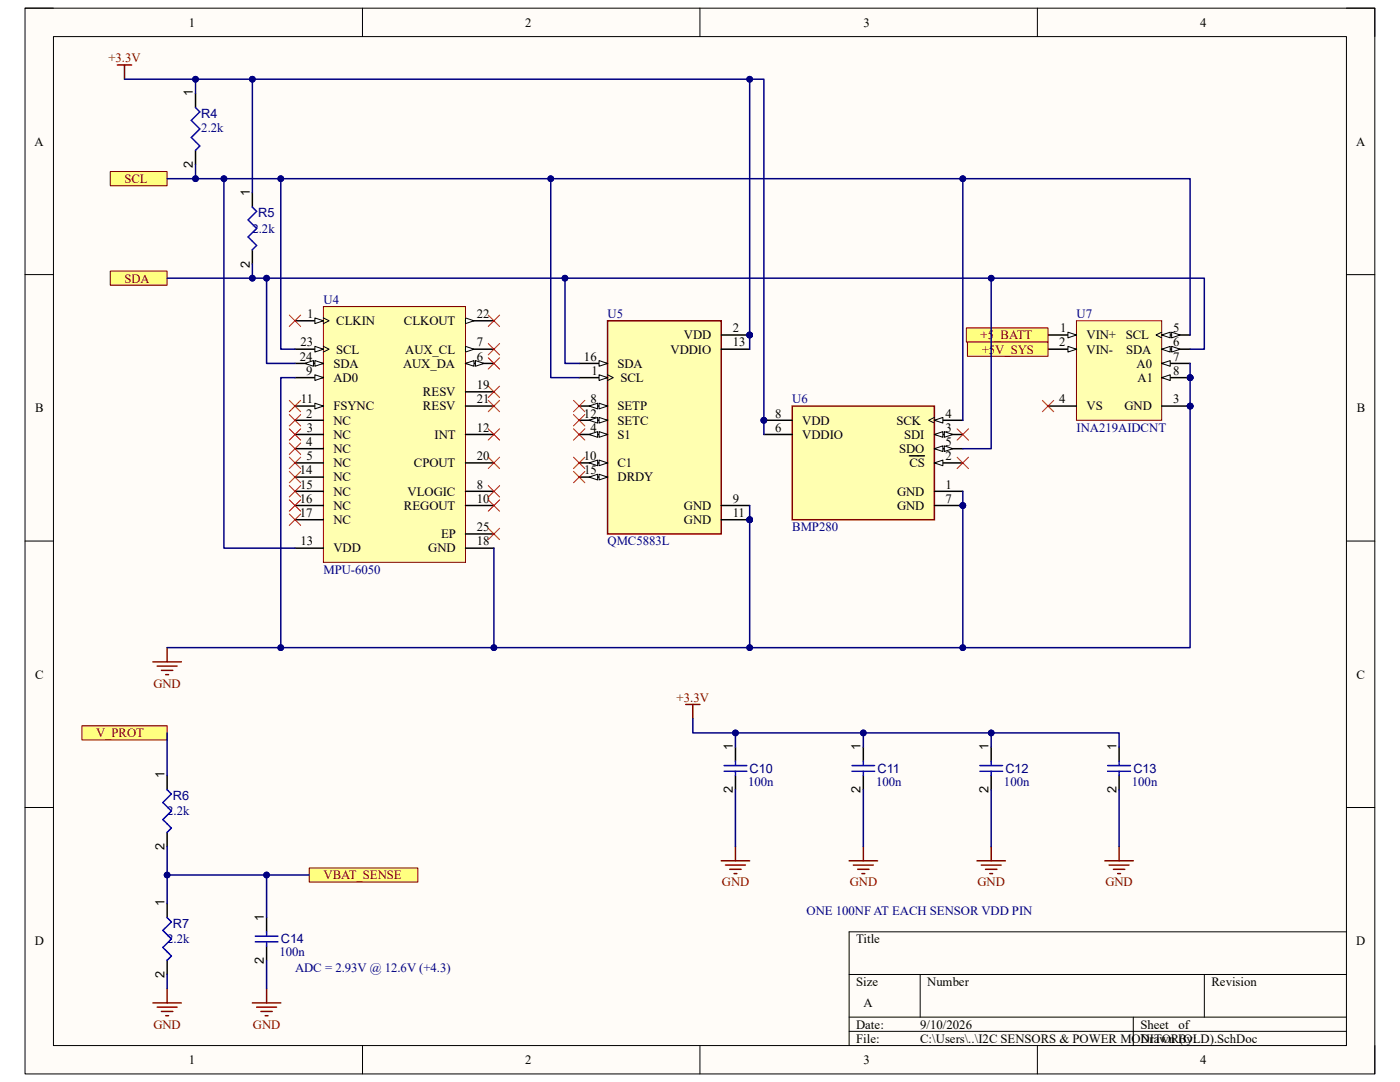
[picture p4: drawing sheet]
<svg xmlns="http://www.w3.org/2000/svg" width="279mm" height="216mm" viewBox="0 0 279 216" stroke-linecap="round" stroke-linejoin="round" font-family="sans-serif">
<path d="M5 1.6h269.4v212.7h-269.4z" fill-rule="evenodd" fill="#fffcf8"/>
<path d="M5 1.6h269.4v212.7h-269.4z" fill="none" stroke="#000" stroke-width=".2"/>
<path d="M10.7 7.3h258v201.3h-258z" fill-rule="evenodd" fill="#fffcf8"/>
<g fill="none" stroke="#000" stroke-width=".2">
<path d="M5 1.6h5.7M10.7 7.3h258v201.3h-258zM72.3 1.6v5.7M139.7 1.6v5.7M207 1.6v5.7M268.7 1.6h5.7v5.7M5 54.8h5.7M268.7 54.8h5.7M5 108h5.7M268.7 108h5.7M5 161.1h5.7M268.7 161.1h5.7"/>
<path d="M169.5 194.4h99.2M183.6 194.4v8.6M240.3 194.4v8.6M268.7 185.9h-99.2v22.7M72.3 208.6v5.7M139.7 208.6v5.7M169.5 203h99.2M169.5 205.8h99.2M207 208.6v5.7M226.2 203v5.6M274.4 208.6v5.7"/>
</g>
<path d="M64.5 61.2h28.4v51h-28.4z" fill-rule="evenodd" fill="#ffffb0"/>
<path d="M64.5 61.2h28.4v51h-28.4z" fill="none" stroke="#800000" stroke-width=".2"/>
<path d="M58.9 64h5.6" fill="none" stroke="#000" stroke-width=".3"/>
<path d="M62.8 63.4l1.7 .6-1.7 .6z" fill="#f8fcff"/>
<path d="M62.8 63.4l1.7 .6-1.7 .6zM64.5 63.4l1.2 .6-1.2 .6" fill="none" stroke="#000" stroke-width=".2"/>
<path d="M92.9 72.5h5.7M58.9 83.9h5.6M58.9 86.7h5.6M58.9 89.5h5.6M58.9 92.4h5.6" fill="none" stroke="#000" stroke-width=".3"/>
<path d="M92.9 72.5l1.7-.5v1.1z" fill="#f8fcff"/>
<path d="M92.9 72.5l1.7-.5v1.1z" fill="none" stroke="#000" stroke-width=".2"/>
<path d="M94.9 72l1.7 .5-1.7 .6z" fill="#f8fcff"/>
<path d="M94.9 72l1.7 .5-1.7 .6z" fill="none" stroke="#000" stroke-width=".2"/>
<path d="M92.9 69.7h5.7" fill="none" stroke="#000" stroke-width=".3"/>
<path d="M92.9 69.1l1.7 .6-1.7 .5z" fill="#f8fcff"/>
<path d="M92.9 69.1l1.7 .6-1.7 .5z" fill="none" stroke="#000" stroke-width=".2"/>
<path d="M58.9 75.4h5.6M92.9 98h5.7" fill="none" stroke="#000" stroke-width=".3"/>
<path d="M62.8 74.8l1.7 .6-1.7 .5z" fill="#f8fcff"/>
<path d="M62.8 74.8l1.7 .6-1.7 .5z" fill="none" stroke="#000" stroke-width=".2"/>
<path d="M58.9 81h5.6M92.9 100.9h5.7" fill="none" stroke="#000" stroke-width=".3"/>
<path d="M62.8 80.5l1.7 .5-1.7 .6z" fill="#f8fcff"/>
<path d="M62.8 80.5l1.7 .5-1.7 .6z" fill="none" stroke="#000" stroke-width=".2"/>
<path d="M92.9 78.2h5.7M92.9 64h5.7M58.9 95.2h5.6M58.9 98h5.6M92.9 86.7h5.7M92.9 92.4h5.7M92.9 81h5.7M58.9 109.4h5.6M58.9 100.9h5.6M58.9 103.7h5.6M92.9 109.4h5.7" fill="none" stroke="#000" stroke-width=".3"/>
<path d="M92.9 63.4l1.7 .6-1.7 .6z" fill="#f8fcff"/>
<path d="M92.9 63.4l1.7 .6-1.7 .6z" fill="none" stroke="#000" stroke-width=".2"/>
<path d="M58.9 69.7h5.6" fill="none" stroke="#000" stroke-width=".3"/>
<path d="M62.8 69.1l1.7 .6-1.7 .5z" fill="#f8fcff"/>
<path d="M62.8 69.1l1.7 .6-1.7 .5zM64.5 69.1l1.2 .6-1.2 .5" fill="none" stroke="#000" stroke-width=".2"/>
<path d="M58.9 72.5h5.6" fill="none" stroke="#000" stroke-width=".3"/>
<path d="M62.8 71.9l1.7 .6-1.7 .6z" fill="#f8fcff"/>
<path d="M62.8 71.9l1.7 .6-1.7 .6z" fill="none" stroke="#000" stroke-width=".2"/>
<path d="M60.9 72.5l1.7-.6v1.2z" fill="#f8fcff"/>
<path d="M60.9 72.5l1.7-.6v1.2z" fill="none" stroke="#000" stroke-width=".2"/>
<path d="M92.9 106.5h5.7" fill="none" stroke="#000" stroke-width=".3"/>
<circle cx="149.6" cy="66.8" r=".57" fill="#000080"/>
<circle cx="149.6" cy="66.8" r=".57" fill="none" stroke="#000080" stroke-width=".2"/>
<circle cx="149.6" cy="103.7" r=".57" fill="#000080"/>
<circle cx="149.6" cy="103.7" r=".57" fill="none" stroke="#000080" stroke-width=".2"/>
<path d="M121.3 64h22.6v42.5h-22.6z" fill-rule="evenodd" fill="#ffffb0"/>
<path d="M121.3 64h22.6v42.5h-22.6z" fill="none" stroke="#800000" stroke-width=".3"/>
<path d="M115.6 72.5h5.7" fill="none" stroke="#000" stroke-width=".3"/>
<path d="M119.6 72l1.7 .5-1.7 .6z" fill="#f8fcff"/>
<path d="M119.6 72l1.7 .5-1.7 .6z" fill="none" stroke="#000" stroke-width=".2"/>
<path d="M115.6 75.4h5.7" fill="none" stroke="#000" stroke-width=".3"/>
<path d="M119.6 74.8l1.7 .6-1.7 .5z" fill="#f8fcff"/>
<path d="M119.6 74.8l1.7 .6-1.7 .5zM121.3 74.8l1.1 .6-1.1 .5" fill="none" stroke="#000" stroke-width=".2"/>
<path d="M115.6 81h5.7" fill="none" stroke="#000" stroke-width=".3"/>
<path d="M119.6 80.5l1.7 .5-1.7 .6z" fill="#f8fcff"/>
<path d="M119.6 80.5l1.7 .5-1.7 .6z" fill="none" stroke="#000" stroke-width=".2"/>
<path d="M117.6 81l1.7-.5v1.1z" fill="#f8fcff"/>
<path d="M117.6 81l1.7-.5v1.1z" fill="none" stroke="#000" stroke-width=".2"/>
<path d="M115.6 83.9h5.7" fill="none" stroke="#000" stroke-width=".3"/>
<path d="M119.6 83.3l1.7 .6-1.7 .5z" fill="#f8fcff"/>
<path d="M119.6 83.3l1.7 .6-1.7 .5z" fill="none" stroke="#000" stroke-width=".2"/>
<path d="M117.6 83.9l1.7-.6v1.1z" fill="#f8fcff"/>
<path d="M117.6 83.9l1.7-.6v1.1z" fill="none" stroke="#000" stroke-width=".2"/>
<path d="M115.6 86.7h5.7" fill="none" stroke="#000" stroke-width=".3"/>
<path d="M119.6 86.1l1.7 .6-1.7 .6z" fill="#f8fcff"/>
<path d="M119.6 86.1l1.7 .6-1.7 .6z" fill="none" stroke="#000" stroke-width=".2"/>
<path d="M117.6 86.7l1.7-.6v1.2z" fill="#f8fcff"/>
<path d="M117.6 86.7l1.7-.6v1.2z" fill="none" stroke="#000" stroke-width=".2"/>
<path d="M115.6 92.4h5.7" fill="none" stroke="#000" stroke-width=".3"/>
<path d="M119.6 91.8l1.7 .6-1.7 .5z" fill="#f8fcff"/>
<path d="M119.6 91.8l1.7 .6-1.7 .5z" fill="none" stroke="#000" stroke-width=".2"/>
<path d="M117.6 92.4l1.7-.6v1.1z" fill="#f8fcff"/>
<path d="M117.6 92.4l1.7-.6v1.1z" fill="none" stroke="#000" stroke-width=".2"/>
<path d="M115.6 95.2h5.7" fill="none" stroke="#000" stroke-width=".3"/>
<path d="M119.6 94.6l1.7 .6-1.7 .6z" fill="#f8fcff"/>
<path d="M119.6 94.6l1.7 .6-1.7 .6z" fill="none" stroke="#000" stroke-width=".2"/>
<path d="M117.6 95.2l1.7-.6v1.2z" fill="#f8fcff"/>
<path d="M117.6 95.2l1.7-.6v1.2z" fill="none" stroke="#000" stroke-width=".2"/>
<path d="M143.9 66.8h5.7" fill="none" stroke="#000" stroke-width=".3"/>
<circle cx="149.6" cy="66.8" r=".57" fill="#000080"/>
<circle cx="149.6" cy="66.8" r=".57" fill="none" stroke="#000080" stroke-width=".2"/>
<path d="M143.9 69.7h5.7M143.9 100.9h5.7M143.9 103.7h5.7" fill="none" stroke="#000" stroke-width=".3"/>
<circle cx="149.6" cy="103.7" r=".57" fill="#000080"/>
<circle cx="149.6" cy="103.7" r=".57" fill="none" stroke="#000080" stroke-width=".2"/>
<circle cx="237.5" cy="81" r=".57" fill="#000080"/>
<circle cx="237.5" cy="81" r=".57" fill="none" stroke="#000080" stroke-width=".2"/>
<circle cx="237.5" cy="75.4" r=".57" fill="#000080"/>
<circle cx="237.5" cy="75.4" r=".57" fill="none" stroke="#000080" stroke-width=".2"/>
<path d="M214.8 64h17v19.9h-17z" fill-rule="evenodd" fill="#ffffb0"/>
<path d="M214.8 64h17v19.9h-17z" fill="none" stroke="#800000" stroke-width=".2"/>
<path d="M209.2 66.8h5.6" fill="none" stroke="#000" stroke-width=".3"/>
<path d="M213.1 66.3l1.7 .5-1.7 .6z" fill="#f8fcff"/>
<path d="M213.1 66.3l1.7 .5-1.7 .6z" fill="none" stroke="#000" stroke-width=".2"/>
<path d="M209.2 69.7h5.6" fill="none" stroke="#000" stroke-width=".3"/>
<path d="M213.1 69.1l1.7 .6-1.7 .6z" fill="#f8fcff"/>
<path d="M213.1 69.1l1.7 .6-1.7 .6z" fill="none" stroke="#000" stroke-width=".2"/>
<path d="M231.8 81h5.7" fill="none" stroke="#000" stroke-width=".3"/>
<circle cx="237.5" cy="81" r=".57" fill="#000080"/>
<circle cx="237.5" cy="81" r=".57" fill="none" stroke="#000080" stroke-width=".2"/>
<path d="M231.8 66.8h5.7M209.2 81h5.6" fill="none" stroke="#000" stroke-width=".3"/>
<path d="M231.8 66.8l1.7-.5v1.1z" fill="#f8fcff"/>
<path d="M231.8 66.8l1.7-.5v1.1z" fill="none" stroke="#000" stroke-width=".2"/>
<path d="M233.8 66.3l1.7 .5-1.7 .6z" fill="#f8fcff"/>
<path d="M231.8 66.3l-1.1 .5 1.1 .6M233.8 66.3l1.7 .5-1.7 .6z" fill="none" stroke="#000" stroke-width=".2"/>
<path d="M231.8 69.7h5.7" fill="none" stroke="#000" stroke-width=".3"/>
<path d="M231.8 69.7l1.7-.6v1.2z" fill="#f8fcff"/>
<path d="M231.8 69.7l1.7-.6v1.2z" fill="none" stroke="#000" stroke-width=".2"/>
<path d="M233.8 69.1l1.7 .6-1.7 .6z" fill="#f8fcff"/>
<path d="M233.8 69.1l1.7 .6-1.7 .6z" fill="none" stroke="#000" stroke-width=".2"/>
<path d="M231.8 72.5h5.7" fill="none" stroke="#000" stroke-width=".3"/>
<path d="M231.8 72.5l1.7-.5v1.1z" fill="#f8fcff"/>
<path d="M231.8 72.5l1.7-.5v1.1z" fill="none" stroke="#000" stroke-width=".2"/>
<path d="M231.8 75.4h5.7" fill="none" stroke="#000" stroke-width=".3"/>
<path d="M231.8 75.4l1.7-.6v1.1z" fill="#f8fcff"/>
<path d="M231.8 75.4l1.7-.6v1.1z" fill="none" stroke="#000" stroke-width=".2"/>
<circle cx="237.5" cy="75.4" r=".57" fill="#000080"/>
<circle cx="237.5" cy="75.4" r=".57" fill="none" stroke="#000080" stroke-width=".2"/>
<path d="M22 34.2h11.4v2.9h-11.4z" fill-rule="evenodd" fill="#ffff80"/>
<path d="M22 34.2h11.4v2.9h-11.4z" fill="none" stroke="#800000" stroke-width=".2"/>
<path d="M22 54.1h11.4v2.8h-11.4z" fill-rule="evenodd" fill="#ffff80"/>
<path d="M22 54.1h11.4v2.8h-11.4z" fill="none" stroke="#800000" stroke-width=".2"/>
<path d="M23.4 13h2.9M24.8 13v2.8M30.5 132.1h5.7M31.4 132.9h3.9M32.2 133.8h2.3M33.1 134.6h.5M33.4 129.2v2.9" fill="none" stroke="#800000" stroke-width=".3"/>
<path d="M39 18.6v2.9M39 30v2.8M50.4 38.5v2.8M50.4 49.8v2.9" fill="none" stroke="#000" stroke-width=".3"/>
<path d="M39 21.5l.9 .8-1.7 1.7 1.7 1.7-1.7 1.7 1.7 1.7-.9 .9M50.4 41.3l.8 .9-1.7 1.7 1.7 1.7-1.7 1.7 1.7 1.7-.8 .8" fill="none" stroke="#00f" stroke-width=".3"/>
<g fill="none" stroke="#f00" stroke-width=".2">
<path d="M57.7 62.9l2.3 2.2M57.7 79.9l2.3 2.3M60 62.9l-2.3 2.2M60 79.9l-2.3 2.3M97.4 62.9l2.3 2.2M97.4 79.9l2.3 2.3M97.4 77.1l2.3 2.2M97.4 71.4l2.3 2.2M97.4 68.5l2.3 2.3M99.7 62.9l-2.3 2.2M99.7 79.9l-2.3 2.3M99.7 77.1l-2.3 2.2"/>
<path d="M99.7 71.4l-2.3 2.2M99.7 68.5l-2.3 2.3M57.7 82.7l2.3 2.3M57.7 85.6l2.3 2.2M57.7 88.4l2.3 2.3M57.7 91.2l2.3 2.3M57.7 94.1l2.3 2.2M57.7 96.9l2.3 2.3M57.7 99.7l2.3 2.3M60 82.7l-2.3 2.3M60 85.6l-2.3 2.2M60 88.4l-2.3 2.3"/>
<path d="M60 91.2l-2.3 2.3M60 94.1l-2.3 2.2M60 96.9l-2.3 2.3M60 99.7l-2.3 2.3M97.4 99.7l2.3 2.3M97.4 96.9l2.3 2.3M97.4 91.2l2.3 2.3M97.4 85.6l2.3 2.2M99.7 99.7l-2.3 2.3M99.7 96.9l-2.3 2.3M99.7 91.2l-2.3 2.3M99.7 85.6l-2.3 2.2"/>
<path d="M57.7 102.6l2.3 2.2M60 102.6l-2.3 2.2M97.4 105.4l2.3 2.3M99.7 105.4l-2.3 2.3"/>
</g>
<path d="M192.9 65.4h16.3v2.9h-16.3z" fill-rule="evenodd" fill="#ffff80"/>
<path d="M192.9 65.4h16.3v2.9h-16.3z" fill="none" stroke="#800000" stroke-width=".2"/>
<path d="M193.1 68.3h16.1v2.8h-16.1z" fill-rule="evenodd" fill="#ffff80"/>
<path d="M193.1 68.3h16.1v2.8h-16.1z" fill="none" stroke="#800000" stroke-width=".2"/>
<g fill="none" stroke="#800000" stroke-width=".3">
<path d="M136.8 140.6h2.9M138.3 140.6v2.8M143.9 171.8h5.7M144.8 172.6h4M145.6 173.5h2.3M146.5 174.3h.6M146.8 168.9v2.9M169.5 171.8h5.6M170.3 172.6h4M171.2 173.5h2.2M172 174.3h.6M172.3 168.9v2.9"/>
<path d="M195 171.8h5.6M195.8 172.6h4M196.7 173.5h2.3M197.5 174.3h.6M197.8 168.9v2.9M220.5 171.8h5.7M221.4 172.6h3.9M222.2 173.5h2.3M223.1 174.3h.5M223.3 168.9v2.9"/>
</g>
<g fill="none" stroke="#000" stroke-width=".3">
<path d="M33.4 154.7v2.9M146.8 149.1v2.8M146.8 154.7v2.9M172.3 149.1v2.8M172.3 154.7v2.9M197.8 149.1v2.8M197.8 154.7v2.9M223.3 149.1v2.8M223.3 154.7v2.9M33.4 166.1v2.8M33.4 180.3v2.8M33.4 191.6v2.8"/>
<path d="M53.2 183.1v2.8M53.2 188.8v2.8"/>
</g>
<g fill="none" stroke="#00f" stroke-width=".3">
<path d="M33.4 157.6l.8 .8-1.7 1.7 1.7 1.7-1.7 1.7 1.7 1.7-.8 .9M144.5 153.9h4.5M144.5 152.8h4.5M146.8 151.9v.9M146.8 153.9v.8M170 153.9h4.6M170 152.8h4.6M172.3 151.9v.9M172.3 153.9v.8M195.5 153.9h4.6M195.5 152.8h4.6M197.8 151.9v.9"/>
<path d="M197.8 153.9v.8M221.1 153.9h4.5M221.1 152.8h4.5M223.3 151.9v.9M223.3 153.9v.8M33.4 183.1l.8 .9-1.7 1.7 1.7 1.7-1.7 1.7 1.7 1.7-.8 .8M50.9 187.9h4.6M50.9 186.8h4.6M53.2 185.9v.9M53.2 187.9v.9"/>
</g>
<path d="M16.3 144.8h17.1v2.9h-17.1z" fill-rule="evenodd" fill="#ffff80"/>
<path d="M16.3 144.8h17.1v2.9h-17.1z" fill="none" stroke="#800000" stroke-width=".2"/>
<path d="M33.4 197.3v2.8M53.2 197.3v2.8M30.5 200.1h5.7M31.4 201h3.9M32.2 201.8h2.3M33.1 202.7h.5M50.4 200.1h5.6M51.2 201h4M52.1 201.8h2.2M52.9 202.7h.6" fill="none" stroke="#800000" stroke-width=".3"/>
<path d="M61.7 173.2h21.7v2.8h-21.7z" fill-rule="evenodd" fill="#ffff80"/>
<path d="M61.7 173.2h21.7v2.8h-21.7z" fill="none" stroke="#800000" stroke-width=".2"/>
<path d="M114.4 79.9l2.3 2.3M116.7 79.9l-2.3 2.3M114.4 82.7l2.3 2.3M114.4 85.6l2.3 2.2M114.4 91.2l2.3 2.3M114.4 94.1l2.3 2.2M116.7 82.7l-2.3 2.3M116.7 85.6l-2.3 2.2M116.7 91.2l-2.3 2.3M116.7 94.1l-2.3 2.2" fill="none" stroke="#f00" stroke-width=".2"/>
<circle cx="152.4" cy="83.9" r=".57" fill="#000080"/>
<circle cx="152.4" cy="83.9" r=".57" fill="none" stroke="#000080" stroke-width=".2"/>
<circle cx="192.1" cy="100.9" r=".57" fill="#000080"/>
<circle cx="192.1" cy="100.9" r=".57" fill="none" stroke="#000080" stroke-width=".2"/>
<path d="M158.1 81h28.4v22.7h-28.4z" fill-rule="evenodd" fill="#ffffb0"/>
<path d="M158.1 81h28.4v22.7h-28.4z" fill="none" stroke="#800000" stroke-width=".3"/>
<path d="M152.4 83.9h5.7" fill="none" stroke="#000" stroke-width=".3"/>
<circle cx="152.4" cy="83.9" r=".57" fill="#000080"/>
<circle cx="152.4" cy="83.9" r=".57" fill="none" stroke="#000080" stroke-width=".2"/>
<path d="M152.4 86.7h5.7M186.5 92.4h5.7" fill="none" stroke="#000" stroke-width=".3"/>
<path d="M186.5 92.4l1.7-.6v1.1z" fill="#f8fcff"/>
<path d="M186.5 92.4l1.7-.6v1.1z" fill="none" stroke="#000" stroke-width=".2"/>
<path d="M181.5 91h3M186.5 83.9h5.7" fill="none" stroke="#000" stroke-width=".3"/>
<path d="M186.5 83.9l1.7-.6v1.1z" fill="#f8fcff"/>
<path d="M186.5 83.9l1.7-.6v1.1zM186.5 83.3l-1.2 .6 1.2 .5" fill="none" stroke="#000" stroke-width=".2"/>
<path d="M186.5 86.7h5.7" fill="none" stroke="#000" stroke-width=".3"/>
<path d="M186.5 86.7l1.7-.6v1.2z" fill="#f8fcff"/>
<path d="M186.5 86.7l1.7-.6v1.2z" fill="none" stroke="#000" stroke-width=".2"/>
<path d="M188.5 86.1l1.7 .6-1.7 .6z" fill="#f8fcff"/>
<path d="M188.5 86.1l1.7 .6-1.7 .6z" fill="none" stroke="#000" stroke-width=".2"/>
<path d="M186.5 89.5h5.7" fill="none" stroke="#000" stroke-width=".3"/>
<path d="M186.5 89.5l1.7-.5v1.1z" fill="#f8fcff"/>
<path d="M186.5 89.5l1.7-.5v1.1z" fill="none" stroke="#000" stroke-width=".2"/>
<path d="M188.5 89l1.7 .5-1.7 .6z" fill="#f8fcff"/>
<path d="M188.5 89l1.7 .5-1.7 .6z" fill="none" stroke="#000" stroke-width=".2"/>
<path d="M186.5 98h5.7M186.5 100.9h5.7" fill="none" stroke="#000" stroke-width=".3"/>
<circle cx="192.1" cy="100.9" r=".57" fill="#000080"/>
<circle cx="192.1" cy="100.9" r=".57" fill="none" stroke="#000080" stroke-width=".2"/>
<path d="M39 15.8v2.8" fill="none" stroke="#000080" stroke-width=".3"/>
<circle cx="39" cy="15.8" r=".57" fill="#000080"/>
<circle cx="39" cy="15.8" r=".57" fill="none" stroke="#000080" stroke-width=".2"/>
<path d="M50.4 15.8v22.7" fill="none" stroke="#000080" stroke-width=".3"/>
<circle cx="50.4" cy="15.8" r=".57" fill="#000080"/>
<circle cx="50.4" cy="15.8" r=".57" fill="none" stroke="#000080" stroke-width=".2"/>
<path d="M39 32.8v2.9" fill="none" stroke="#000080" stroke-width=".3"/>
<circle cx="39" cy="35.7" r=".57" fill="#000080"/>
<circle cx="39" cy="35.7" r=".57" fill="none" stroke="#000080" stroke-width=".2"/>
<path d="M50.4 52.7v2.8" fill="none" stroke="#000080" stroke-width=".3"/>
<circle cx="50.4" cy="55.5" r=".57" fill="#000080"/>
<circle cx="50.4" cy="55.5" r=".57" fill="none" stroke="#000080" stroke-width=".2"/>
<path d="M56 35.7v34h2.9" fill="none" stroke="#000080" stroke-width=".3"/>
<circle cx="56" cy="35.7" r=".57" fill="#000080"/>
<circle cx="56" cy="35.7" r=".57" fill="none" stroke="#000080" stroke-width=".2"/>
<path d="M53.2 55.5v17h5.7" fill="none" stroke="#000080" stroke-width=".3"/>
<circle cx="53.2" cy="55.5" r=".57" fill="#000080"/>
<circle cx="53.2" cy="55.5" r=".57" fill="none" stroke="#000080" stroke-width=".2"/>
<path d="M44.7 35.7v73.7h14.2" fill="none" stroke="#000080" stroke-width=".3"/>
<circle cx="44.7" cy="35.7" r=".57" fill="#000080"/>
<circle cx="44.7" cy="35.7" r=".57" fill="none" stroke="#000080" stroke-width=".2"/>
<path d="M98.6 109.4v19.8h-65.2" fill="none" stroke="#000080" stroke-width=".3"/>
<circle cx="56" cy="129.2" r=".57" fill="#000080"/>
<circle cx="56" cy="129.2" r=".57" fill="none" stroke="#000080" stroke-width=".2"/>
<circle cx="98.6" cy="129.2" r=".57" fill="#000080"/>
<circle cx="98.6" cy="129.2" r=".57" fill="none" stroke="#000080" stroke-width=".2"/>
<path d="M58.9 75.4h-2.9v53.8" fill="none" stroke="#000080" stroke-width=".3"/>
<circle cx="56" cy="129.2" r=".57" fill="#000080"/>
<circle cx="56" cy="129.2" r=".57" fill="none" stroke="#000080" stroke-width=".2"/>
<path d="M149.6 100.9v2.8" fill="none" stroke="#000080" stroke-width=".3"/>
<circle cx="149.6" cy="103.7" r=".57" fill="#000080"/>
<circle cx="149.6" cy="103.7" r=".57" fill="none" stroke="#000080" stroke-width=".2"/>
<path d="M149.6 103.7v25.5h-51" fill="none" stroke="#000080" stroke-width=".3"/>
<circle cx="149.6" cy="103.7" r=".57" fill="#000080"/>
<circle cx="149.6" cy="103.7" r=".57" fill="none" stroke="#000080" stroke-width=".2"/>
<circle cx="149.6" cy="129.2" r=".57" fill="#000080"/>
<circle cx="149.6" cy="129.2" r=".57" fill="none" stroke="#000080" stroke-width=".2"/>
<circle cx="98.6" cy="129.2" r=".57" fill="#000080"/>
<circle cx="98.6" cy="129.2" r=".57" fill="none" stroke="#000080" stroke-width=".2"/>
<path d="M33.4 35.7h204.1v31.1" fill="none" stroke="#000080" stroke-width=".3"/>
<circle cx="39" cy="35.7" r=".57" fill="#000080"/>
<circle cx="39" cy="35.7" r=".57" fill="none" stroke="#000080" stroke-width=".2"/>
<circle cx="44.7" cy="35.7" r=".57" fill="#000080"/>
<circle cx="44.7" cy="35.7" r=".57" fill="none" stroke="#000080" stroke-width=".2"/>
<circle cx="56" cy="35.7" r=".57" fill="#000080"/>
<circle cx="56" cy="35.7" r=".57" fill="none" stroke="#000080" stroke-width=".2"/>
<circle cx="109.9" cy="35.7" r=".57" fill="#000080"/>
<circle cx="109.9" cy="35.7" r=".57" fill="none" stroke="#000080" stroke-width=".2"/>
<circle cx="192.1" cy="35.7" r=".57" fill="#000080"/>
<circle cx="192.1" cy="35.7" r=".57" fill="none" stroke="#000080" stroke-width=".2"/>
<path d="M33.4 55.5h206.9v14.2h-2.8" fill="none" stroke="#000080" stroke-width=".3"/>
<circle cx="50.4" cy="55.5" r=".57" fill="#000080"/>
<circle cx="50.4" cy="55.5" r=".57" fill="none" stroke="#000080" stroke-width=".2"/>
<circle cx="53.2" cy="55.5" r=".57" fill="#000080"/>
<circle cx="53.2" cy="55.5" r=".57" fill="none" stroke="#000080" stroke-width=".2"/>
<circle cx="112.7" cy="55.5" r=".57" fill="#000080"/>
<circle cx="112.7" cy="55.5" r=".57" fill="none" stroke="#000080" stroke-width=".2"/>
<circle cx="197.8" cy="55.5" r=".57" fill="#000080"/>
<circle cx="197.8" cy="55.5" r=".57" fill="none" stroke="#000080" stroke-width=".2"/>
<path d="M149.6 15.8v51" fill="none" stroke="#000080" stroke-width=".3"/>
<circle cx="149.6" cy="66.8" r=".57" fill="#000080"/>
<circle cx="149.6" cy="66.8" r=".57" fill="none" stroke="#000080" stroke-width=".2"/>
<circle cx="149.6" cy="15.8" r=".57" fill="#000080"/>
<circle cx="149.6" cy="15.8" r=".57" fill="none" stroke="#000080" stroke-width=".2"/>
<path d="M112.7 55.5v17h2.9" fill="none" stroke="#000080" stroke-width=".3"/>
<circle cx="112.7" cy="55.5" r=".57" fill="#000080"/>
<circle cx="112.7" cy="55.5" r=".57" fill="none" stroke="#000080" stroke-width=".2"/>
<path d="M109.9 35.7v39.7h5.7" fill="none" stroke="#000080" stroke-width=".3"/>
<circle cx="109.9" cy="35.7" r=".57" fill="#000080"/>
<circle cx="109.9" cy="35.7" r=".57" fill="none" stroke="#000080" stroke-width=".2"/>
<path d="M149.6 66.8v2.9" fill="none" stroke="#000080" stroke-width=".3"/>
<circle cx="149.6" cy="66.8" r=".57" fill="#000080"/>
<circle cx="149.6" cy="66.8" r=".57" fill="none" stroke="#000080" stroke-width=".2"/>
<path d="M237.5 81v48.2h-87.9" fill="none" stroke="#000080" stroke-width=".3"/>
<circle cx="149.6" cy="129.2" r=".57" fill="#000080"/>
<circle cx="149.6" cy="129.2" r=".57" fill="none" stroke="#000080" stroke-width=".2"/>
<circle cx="192.1" cy="129.2" r=".57" fill="#000080"/>
<circle cx="192.1" cy="129.2" r=".57" fill="none" stroke="#000080" stroke-width=".2"/>
<circle cx="237.5" cy="81" r=".57" fill="#000080"/>
<circle cx="237.5" cy="81" r=".57" fill="none" stroke="#000080" stroke-width=".2"/>
<path d="M237.5 72.5v2.9" fill="none" stroke="#000080" stroke-width=".3"/>
<circle cx="237.5" cy="75.4" r=".57" fill="#000080"/>
<circle cx="237.5" cy="75.4" r=".57" fill="none" stroke="#000080" stroke-width=".2"/>
<path d="M237.5 75.4v5.6" fill="none" stroke="#000080" stroke-width=".3"/>
<circle cx="237.5" cy="81" r=".57" fill="#000080"/>
<circle cx="237.5" cy="81" r=".57" fill="none" stroke="#000080" stroke-width=".2"/>
<circle cx="237.5" cy="75.4" r=".57" fill="#000080"/>
<circle cx="237.5" cy="75.4" r=".57" fill="none" stroke="#000080" stroke-width=".2"/>
<path d="M138.3 143.4v2.8h85v2.9M146.8 157.6v11.3M172.3 157.6v11.3M197.8 157.6v11.3M223.3 157.6v11.3" fill="none" stroke="#000080" stroke-width=".3"/>
<circle cx="146.8" cy="146.2" r=".57" fill="#000080"/>
<circle cx="146.8" cy="146.2" r=".57" fill="none" stroke="#000080" stroke-width=".2"/>
<circle cx="172.3" cy="146.2" r=".57" fill="#000080"/>
<circle cx="172.3" cy="146.2" r=".57" fill="none" stroke="#000080" stroke-width=".2"/>
<circle cx="197.8" cy="146.2" r=".57" fill="#000080"/>
<circle cx="197.8" cy="146.2" r=".57" fill="none" stroke="#000080" stroke-width=".2"/>
<path d="M146.8 146.2v2.9" fill="none" stroke="#000080" stroke-width=".3"/>
<circle cx="146.8" cy="146.2" r=".57" fill="#000080"/>
<circle cx="146.8" cy="146.2" r=".57" fill="none" stroke="#000080" stroke-width=".2"/>
<path d="M172.3 146.2v2.9" fill="none" stroke="#000080" stroke-width=".3"/>
<circle cx="172.3" cy="146.2" r=".57" fill="#000080"/>
<circle cx="172.3" cy="146.2" r=".57" fill="none" stroke="#000080" stroke-width=".2"/>
<path d="M197.8 146.2v2.9" fill="none" stroke="#000080" stroke-width=".3"/>
<circle cx="197.8" cy="146.2" r=".57" fill="#000080"/>
<circle cx="197.8" cy="146.2" r=".57" fill="none" stroke="#000080" stroke-width=".2"/>
<path d="M33.4 146.2v8.5M33.4 168.9v5.7h28.3" fill="none" stroke="#000080" stroke-width=".3"/>
<circle cx="33.4" cy="174.6" r=".57" fill="#000080"/>
<circle cx="33.4" cy="174.6" r=".57" fill="none" stroke="#000080" stroke-width=".2"/>
<circle cx="53.2" cy="174.6" r=".57" fill="#000080"/>
<circle cx="53.2" cy="174.6" r=".57" fill="none" stroke="#000080" stroke-width=".2"/>
<path d="M33.4 174.6v5.7" fill="none" stroke="#000080" stroke-width=".3"/>
<circle cx="33.4" cy="174.6" r=".57" fill="#000080"/>
<circle cx="33.4" cy="174.6" r=".57" fill="none" stroke="#000080" stroke-width=".2"/>
<path d="M53.2 174.6v8.5" fill="none" stroke="#000080" stroke-width=".3"/>
<circle cx="53.2" cy="174.6" r=".57" fill="#000080"/>
<circle cx="53.2" cy="174.6" r=".57" fill="none" stroke="#000080" stroke-width=".2"/>
<path d="M24.8 15.8h127.6v70.9M33.4 194.4v2.9M53.2 191.6v5.7" fill="none" stroke="#000080" stroke-width=".3"/>
<circle cx="39" cy="15.8" r=".57" fill="#000080"/>
<circle cx="39" cy="15.8" r=".57" fill="none" stroke="#000080" stroke-width=".2"/>
<circle cx="50.4" cy="15.8" r=".57" fill="#000080"/>
<circle cx="50.4" cy="15.8" r=".57" fill="none" stroke="#000080" stroke-width=".2"/>
<circle cx="149.6" cy="15.8" r=".57" fill="#000080"/>
<circle cx="149.6" cy="15.8" r=".57" fill="none" stroke="#000080" stroke-width=".2"/>
<circle cx="152.4" cy="83.9" r=".57" fill="#000080"/>
<circle cx="152.4" cy="83.9" r=".57" fill="none" stroke="#000080" stroke-width=".2"/>
<path d="M192.2 98v31.2" fill="none" stroke="#000080" stroke-width=".3"/>
<circle cx="192.1" cy="100.9" r=".57" fill="#000080"/>
<circle cx="192.1" cy="100.9" r=".57" fill="none" stroke="#000080" stroke-width=".2"/>
<circle cx="192.1" cy="129.2" r=".57" fill="#000080"/>
<circle cx="192.1" cy="129.2" r=".57" fill="none" stroke="#000080" stroke-width=".2"/>
<path d="M192.2 35.7v48.2" fill="none" stroke="#000080" stroke-width=".3"/>
<circle cx="192.1" cy="35.7" r=".57" fill="#000080"/>
<circle cx="192.1" cy="35.7" r=".57" fill="none" stroke="#000080" stroke-width=".2"/>
<path d="M197.8 55.5v34h-5.6" fill="none" stroke="#000080" stroke-width=".3"/>
<circle cx="197.8" cy="55.5" r=".57" fill="#000080"/>
<circle cx="197.8" cy="55.5" r=".57" fill="none" stroke="#000080" stroke-width=".2"/>
<path d="M208 79.9l2.3 2.3M210.3 79.9l-2.3 2.3M191 85.6l2.3 2.2M191 91.2l2.3 2.3M193.3 85.6l-2.3 2.2M193.3 91.2l-2.3 2.3" fill="none" stroke="#f00" stroke-width=".2"/>
<g font-size="2.5">
<text x="37.7" y="5.3">1</text>
<text x="104.8" y="5.3">2</text>
<text x="172.3" y="5.3">3</text>
<text x="239.5" y="5.3">4</text>
<text x="38.5" y="19.2" transform="rotate(-90 38.5 19.2)">1</text>
<text x="6.9" y="29.1">A</text>
<text x="270.6" y="29.1">A</text>
<text x="38.5" y="33.5" transform="rotate(-90 38.5 33.5)">2</text>
<text x="49.8" y="39.1" transform="rotate(-90 49.8 39.1)">1</text>
<text x="49.8" y="53.4" transform="rotate(-90 49.8 53.4)">2</text>
<text x="61.3" y="63.5">1</text>
<text x="67.1" y="64.9">CLKIN</text>
<text x="80.6" y="64.9">CLKOUT</text>
<text x="95.2" y="63.5">22</text>
<text x="59.8" y="72">24</text>
<text x="59.9" y="69.1">23</text>
<text x="67.1" y="70.6">SCL</text>
<text x="80.9" y="70.6">AUX_CL</text>
<text x="95.2" y="72">6</text>
<text x="95.2" y="69.1">7</text>
<text x="116.5" y="72">16</text>
<text x="133.8" y="70.6">VDDIO</text>
<text x="136.5" y="67.7">VDD</text>
<text x="146.2" y="66.3">2</text>
<text x="146.2" y="69.1">13</text>
<text x="211.4" y="69.1">2</text>
<text x="211.6" y="66.3">1</text>
<text x="216.8" y="67.7">VIN+</text>
<text x="216.8" y="70.6">VIN-</text>
<text x="224.7" y="67.7">SCL</text>
<text x="224.7" y="70.6">SDA</text>
<text x="234.1" y="66.3">5</text>
<text x="234.1" y="69.1">6</text>
<text x="234.1" y="72">7</text>
<text x="61.1" y="74.8">9</text>
<text x="66.5" y="76.2">AD0</text>
<text x="66.5" y="73.4">SDA</text>
<text x="80.4" y="73.4">AUX_DA</text>
<text x="95.2" y="77.6">19</text>
<text x="118" y="74.8">1</text>
<text x="123.2" y="73.4">SDA</text>
<text x="123.8" y="76.2">SCL</text>
<text x="226.8" y="73.4">A0</text>
<text x="227" y="76.2">A1</text>
<text x="234.1" y="74.8">8</text>
<text x="7" y="82.3">B</text>
<text x="60" y="80.5">11</text>
<text x="61.1" y="83.3">2</text>
<text x="66.5" y="81.9">FSYNC</text>
<text x="84.4" y="79">RESV</text>
<text x="84.4" y="81.9">RESV</text>
<text x="95.2" y="80.5">21</text>
<text x="116.5" y="83.3">12</text>
<text x="117.9" y="80.5">8</text>
<text x="123.2" y="81.9">SETP</text>
<text x="154.7" y="83.3">8</text>
<text x="188.7" y="83.3">4</text>
<text x="211.4" y="80.5">4</text>
<text x="216.8" y="81.9">VS</text>
<text x="224.4" y="81.9">GND</text>
<text x="234.1" y="80.5">3</text>
<text x="270.8" y="82.3">B</text>
<text x="61.1" y="89">4</text>
<text x="61.2" y="86.1">3</text>
<text x="66.5" y="84.7">NC</text>
<text x="66.5" y="87.5">NC</text>
<text x="86.7" y="87.5">INT</text>
<text x="95.2" y="86.1">12</text>
<text x="117.8" y="86.1">4</text>
<text x="123.2" y="84.7">SETC</text>
<text x="123.2" y="87.5">S1</text>
<text x="154.7" y="86.1">6</text>
<text x="160.1" y="84.7">VDD</text>
<text x="160.1" y="87.5">VDDIO</text>
<text x="178.9" y="84.7">SCK</text>
<text x="180.4" y="87.5">SDI</text>
<text x="188.7" y="86.1">3</text>
<text x="188.7" y="89">5</text>
<text x="59.8" y="94.7">14</text>
<text x="61.2" y="91.8">5</text>
<text x="66.5" y="90.4">NC</text>
<text x="66.5" y="93.2">NC</text>
<text x="82.6" y="93.2">CPOUT</text>
<text x="95.2" y="91.8">20</text>
<text x="116.5" y="91.8">10</text>
<text x="116.6" y="94.7">15</text>
<text x="123.2" y="93.2">C1</text>
<text x="179.5" y="90.4">SDO</text>
<text x="181.5" y="93.2">CS</text>
<text x="188.7" y="91.8">2</text>
<text x="59.8" y="100.3">16</text>
<text x="59.9" y="97.5">15</text>
<text x="66.5" y="96.1">NC</text>
<text x="66.5" y="98.9">NC</text>
<text x="66.5" y="101.7">NC</text>
<text x="80.6" y="101.7">REGOUT</text>
<text x="81.3" y="98.9">VLOGIC</text>
<text x="95.2" y="97.5">8</text>
<text x="95.2" y="100.3">10</text>
<text x="123.2" y="96.1">DRDY</text>
<text x="136.5" y="101.7">GND</text>
<text x="146.2" y="100.3">9</text>
<text x="179" y="98.9">GND</text>
<text x="179" y="101.7">GND</text>
<text x="188.7" y="97.5">1</text>
<text x="188.7" y="100.3">7</text>
<text x="59.8" y="103.2">17</text>
<text x="66.5" y="104.6">NC</text>
<text x="88" y="107.4">EP</text>
<text x="95.2" y="106">25</text>
<text x="136.5" y="104.6">GND</text>
<text x="146.2" y="103.2">11</text>
<text x="59.9" y="108.8">13</text>
<text x="66.5" y="110.2">VDD</text>
<text x="85.5" y="110.2">GND</text>
<text x="95.2" y="108.8">18</text>
<text x="7" y="135.4">C</text>
<text x="270.7" y="135.4">C</text>
<text x="146.2" y="149.6" transform="rotate(-90 146.2 149.6)">1</text>
<text x="171.7" y="149.6" transform="rotate(-90 171.7 149.6)">1</text>
<text x="197.3" y="149.6" transform="rotate(-90 197.3 149.6)">1</text>
<text x="222.8" y="149.6" transform="rotate(-90 222.8 149.6)">1</text>
<text x="32.8" y="155.3" transform="rotate(-90 32.8 155.3)">1</text>
<text x="146.2" y="158.3" transform="rotate(-90 146.2 158.3)">2</text>
<text x="171.7" y="158.3" transform="rotate(-90 171.7 158.3)">2</text>
<text x="197.3" y="158.3" transform="rotate(-90 197.3 158.3)">2</text>
<text x="222.8" y="158.3" transform="rotate(-90 222.8 158.3)">2</text>
<text x="32.8" y="169.6" transform="rotate(-90 32.8 169.6)">2</text>
<text x="32.8" y="180.8" transform="rotate(-90 32.8 180.8)">1</text>
<text x="52.7" y="183.7" transform="rotate(-90 52.7 183.7)">1</text>
<text x="6.9" y="188.6">D</text>
<text x="170.9" y="188.2">Title</text>
<text x="270.7" y="188.6">D</text>
<text x="32.8" y="195.2" transform="rotate(-90 32.8 195.2)">2</text>
<text x="52.7" y="192.3" transform="rotate(-90 52.7 192.3)">2</text>
<text x="170.9" y="196.7">Size</text>
<text x="185" y="196.7">Number</text>
<text x="241.8" y="196.7">Revision</text>
<text x="172.3" y="201">A</text>
<text x="170.9" y="205.2">Date:</text>
<text x="170.9" y="208.1">File:</text>
<text x="183.6" y="205.2">9/10/2026</text>
<text x="183.7" y="208.1">C:\Users\..\I2C SENSORS &amp; POWER MONITOR(OLD).SchDoc</text>
<text x="227.6" y="208.1">Drawn By:</text>
<text x="227.6" y="205.2">Sheet</text>
<text x="235.2" y="205.2">of</text>
<text x="37.7" y="212.3">1</text>
<text x="104.8" y="212.3">2</text>
<text x="172.3" y="212.3">3</text>
<text x="239.5" y="212.3">4</text>
</g>
<g font-size="2.5" fill="#800000">
<text x="21.6" y="12.4">+3.3V</text>
<text x="24.8" y="36.5">SCL</text>
<text x="24.8" y="56.4">SDA</text>
<text x="195.7" y="67.7">+5_BATT</text>
<text x="195.9" y="70.6">+5V_SYS</text>
<text x="30.6" y="137.2">GND</text>
<text x="135" y="140">+3.3V</text>
<text x="19.2" y="147.1">V_PROT</text>
<text x="64.6" y="175.5">VBAT_SENSE</text>
<text x="144.1" y="176.9">GND</text>
<text x="169.6" y="176.9">GND</text>
<text x="195.1" y="176.9">GND</text>
<text x="220.6" y="176.9">GND</text>
<text x="30.6" y="205.2">GND</text>
<text x="50.5" y="205.2">GND</text>
</g>
<g font-size="2.5" fill="#000080">
<text x="40.2" y="23.5">R4</text>
<text x="40.2" y="26.3">2.2k</text>
<text x="50.4" y="46.4">2.2k</text>
<text x="51.5" y="43.3">R5</text>
<text x="64.6" y="60.6">U4</text>
<text x="121.2" y="63.5">U5</text>
<text x="214.8" y="63.5">U7</text>
<text x="158.1" y="80.5">U6</text>
<text x="214.8" y="86.1">INA219AIDCNT</text>
<text x="158.1" y="106">BMP280</text>
<text x="121.2" y="108.8">QMC5883L</text>
<text x="64.6" y="114.5">MPU-6050</text>
<text x="149.6" y="154.2">C10</text>
<text x="175.1" y="154.2">C11</text>
<text x="200.7" y="154.2">C12</text>
<text x="226.2" y="154.2">C13</text>
<text x="34.5" y="159.6">R6</text>
<text x="149.3" y="156.8">100n</text>
<text x="174.8" y="156.8">100n</text>
<text x="200.4" y="156.8">100n</text>
<text x="225.9" y="156.8">100n</text>
<text x="33.4" y="162.7">2.2k</text>
<text x="34.5" y="185.1">R7</text>
<text x="161" y="182.5">ONE 100NF AT EACH SENSOR VDD PIN</text>
<text x="33.4" y="188.2">2.2k</text>
<text x="55.8" y="190.8">100n</text>
<text x="56" y="188.3">C14</text>
<text x="58.9" y="193.9">ADC = 2.93V @ 12.6V (+4.3)</text>
</g>
</svg>
